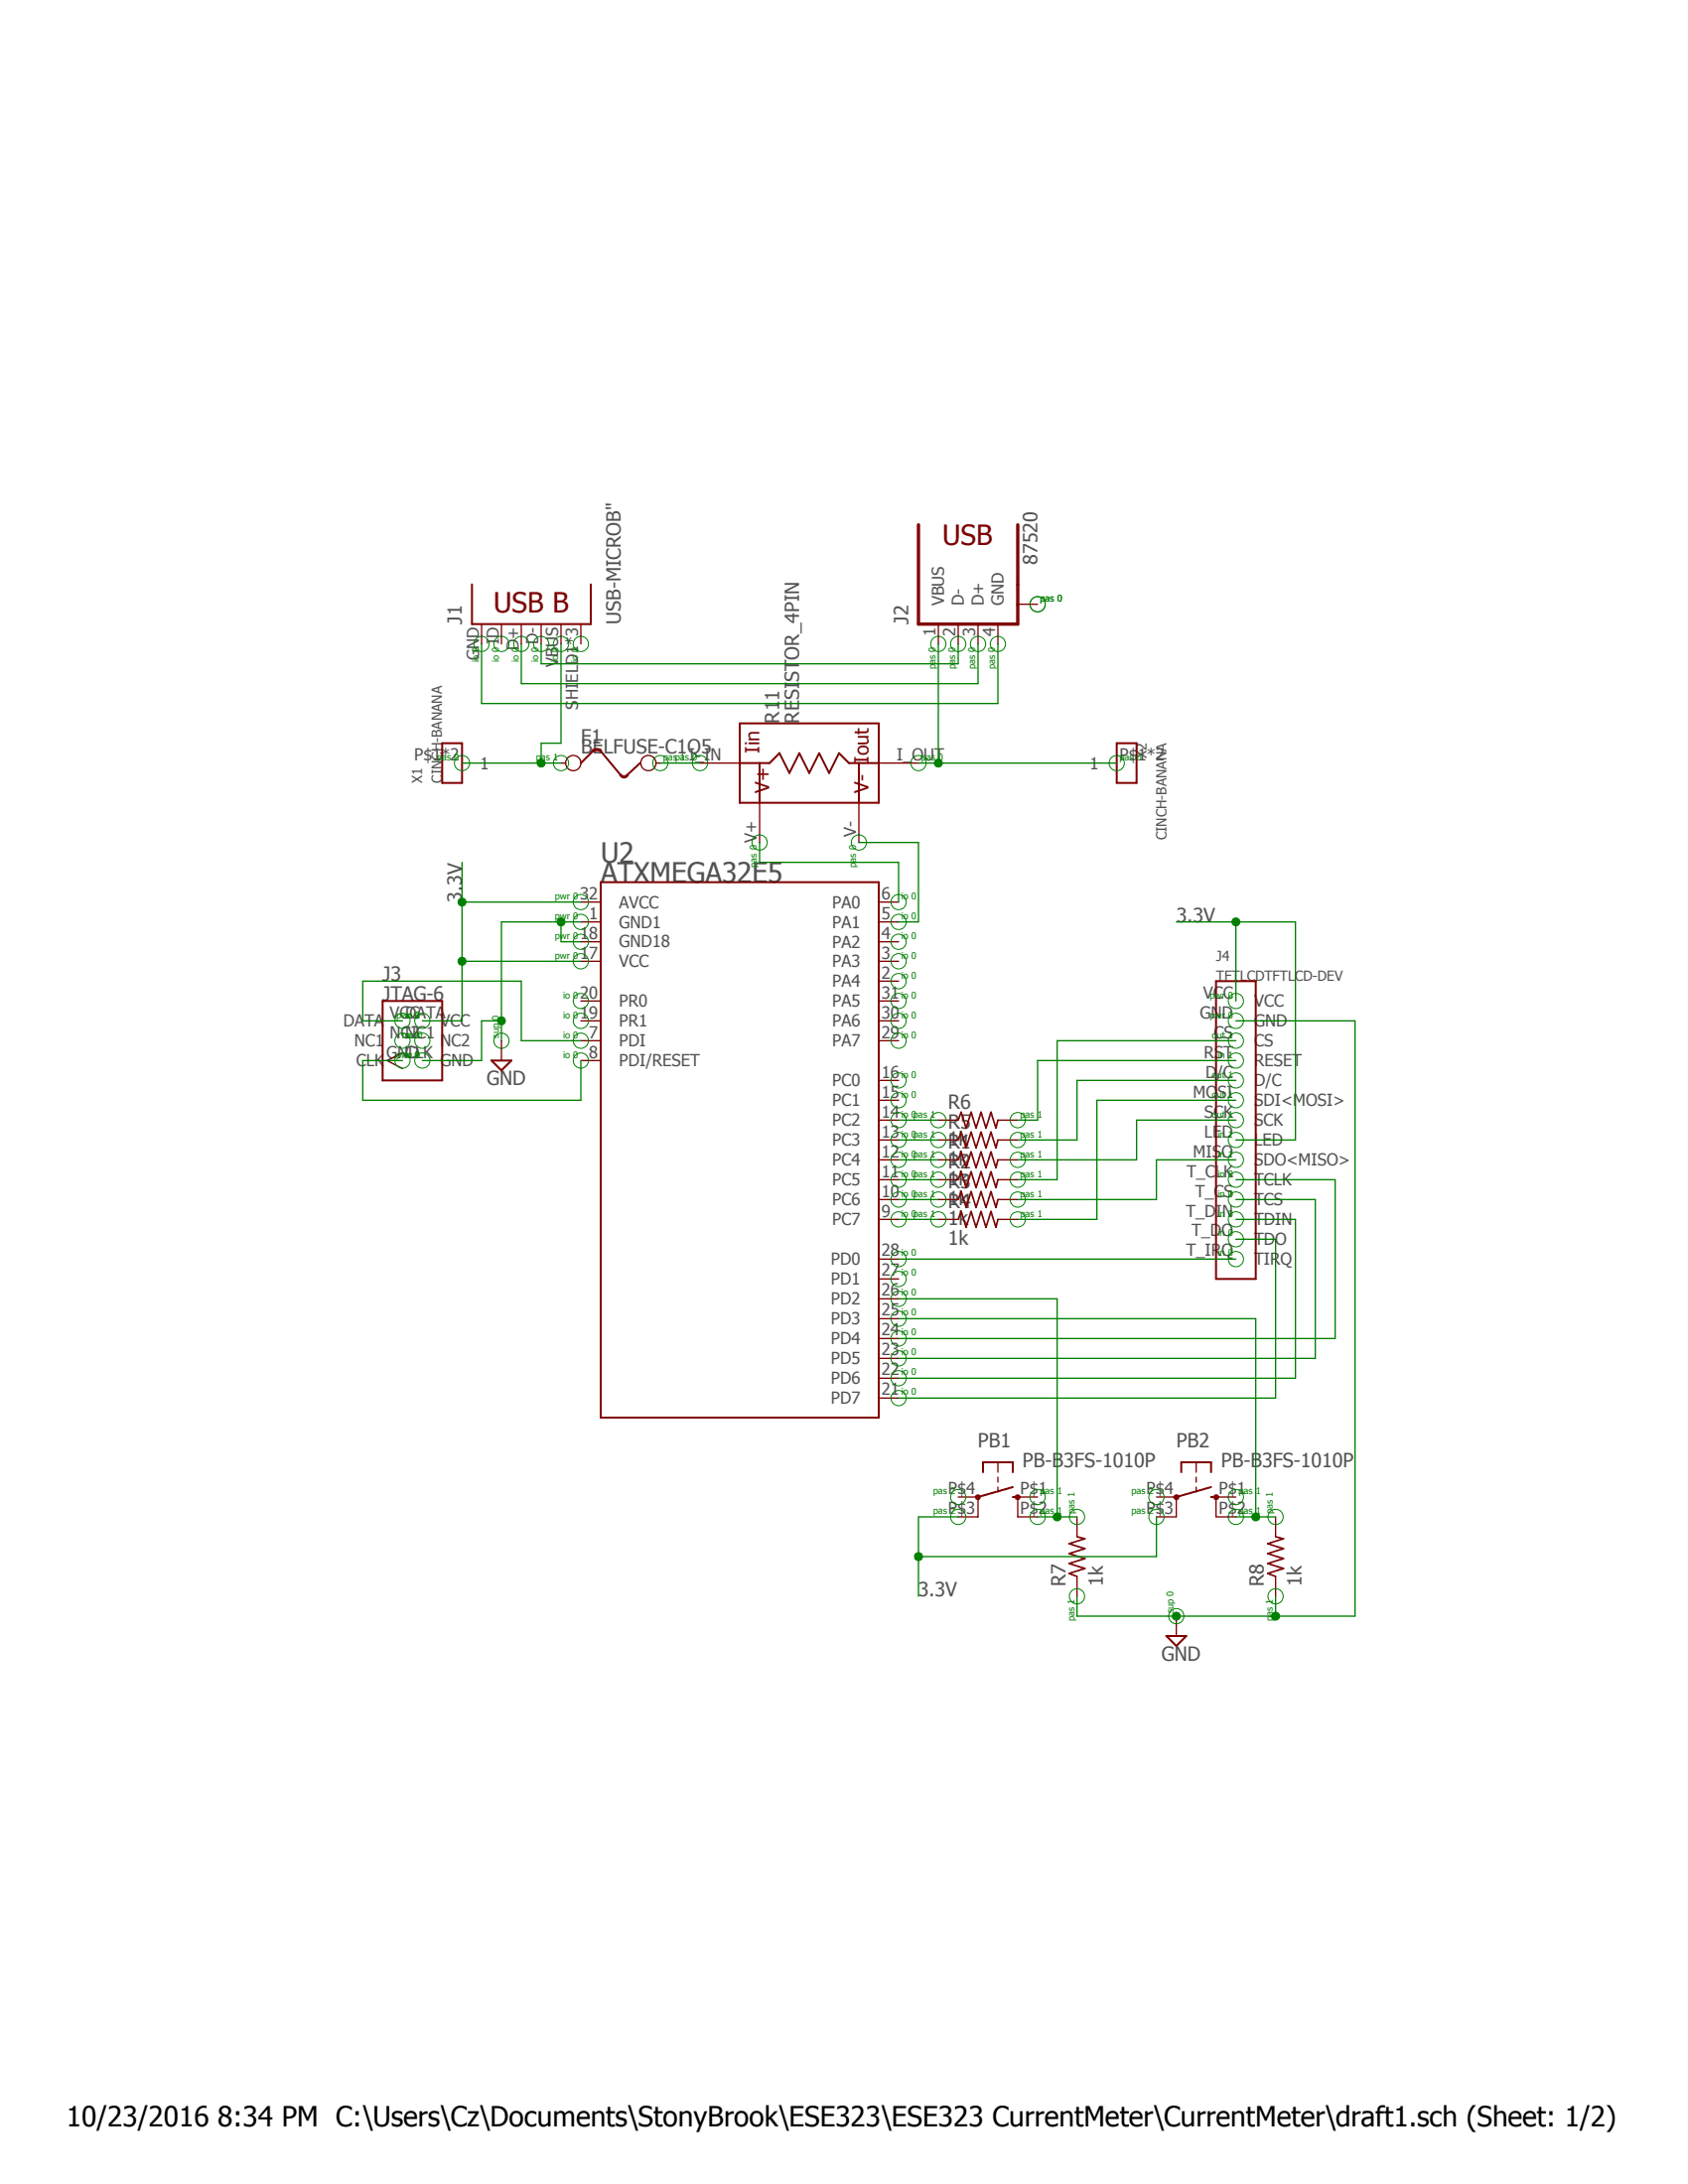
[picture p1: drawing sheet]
<svg xmlns="http://www.w3.org/2000/svg" width="216mm" height="279mm" viewBox="0 0 216 279" stroke-linecap="round" stroke-linejoin="round" font-family="sans-serif">
<path d="M43.8 63.4l130.4 149.7M174.2 63.4l-130.4 149.7" fill="none" stroke="#fff" stroke-width=".13"/>
<g fill="none" stroke="#800000" stroke-width=".17">
<path d="M74.3 115.4h2.5M74.3 117.9h2.5M112.4 115.4h2.5M112.4 117.9h2.5M64.1 133.1v2.6M74.3 120.5h2.5M74.3 123h2.5M74.3 128.1h2.5M74.3 130.6h2.5M74.3 133.1h2.5M74.3 135.7h2.5M112.4 120.5h2.5"/>
<path d="M112.4 123h2.5M112.4 125.5h2.5M112.4 128.1h2.5M112.4 130.6h2.5M112.4 133.1h2.5M112.4 138.2h2.5M112.4 140.8h2.5M112.4 143.3h2.5M112.4 145.8h2.5M112.4 148.4h2.5M112.4 150.9h2.5M112.4 153.5h2.5"/>
<path d="M112.4 156h2.5M120 143.3h2.6M120 145.8h2.6M120 148.4h2.6M120 150.9h2.6M120 153.5h2.6M120 156h2.6M127.6 143.3h2.6M127.6 145.8h2.6M127.6 148.4h2.6M127.6 150.9h2.6M127.6 153.5h2.6"/>
<path d="M127.6 156h2.6M112.4 173.8h2.5M112.4 171.2h2.5M112.4 161.1h2.5M112.4 163.6h2.5M112.4 166.2h2.5M112.4 168.7h2.5M112.4 178.9h2.5M112.4 176.3h2.5M125.1 191.5v2.6M127.6 187.1v1.2M127.6 189v.6"/>
<path d="M127.6 190.2v.7M130.2 191.5v2.6"/>
</g>
<path d="M76.8 112.9h35.6v68.5h-35.6zM62.9 135.7h2.5l-1.3 1.2zM125.7 188.3v-1.2h3.8v1.2M129.5 191.5h.7M129.5 190.2l-4.4 1.3" fill="none" stroke="#800000" stroke-width=".25"/>
<path d="M122.6 156l.3-1 .7 2 .6-2 .6 2 .7-2 .6 2 .6-2 .7 2 .2-1M122.6 153.5l.3-1.1 .7 2.1 .6-2.1 .6 2.1 .7-2.1 .6 2.1 .6-2.1 .7 2.1 .2-1M122.6 150.9l.3-1 .7 2 .6-2 .6 2 .7-2 .6 2 .6-2 .7 2 .2-1M122.6 148.4l.3-1 .7 2 .6-2 .6 2 .7-2 .6 2 .6-2 .7 2 .2-1M122.6 145.8l.3-1 .7 2.1 .6-2.1 .6 2.1 .7-2.1 .6 2.1 .6-2.1 .7 2.1 .2-1.1M122.6 143.3l.3-1 .7 2 .6-2 .6 2 .7-2 .6 2 .6-2 .7 2 .2-1" fill="none" stroke="#800000" stroke-width=".21"/>
<path d="M124.8 191.3l.3-.1 .2 .1 .1 .2-.1 .3-.2 .1-.3-.1v-.3z" fill-rule="evenodd" fill="#800000"/>
<path d="M124.8 191.3l.3-.1 .2 .1 .1 .2-.1 .3-.2 .1-.3-.1v-.3z" fill="none" stroke="#800000" stroke-width=".13"/>
<path d="M129.9 191.3l.3-.1 .2 .1 .1 .2-.1 .3-.2 .1-.3-.1-.1-.3z" fill-rule="evenodd" fill="#800000"/>
<path d="M129.9 191.3l.3-.1 .2 .1 .1 .2-.1 .3-.2 .1-.3-.1-.1-.3z" fill="none" stroke="#800000" stroke-width=".13"/>
<path d="M122.6 191.5h2.5M122.6 194.1h2.5M130.2 191.5h2.5M130.2 194.1h2.5M150.5 191.5v2.6M153 187.1v1.2M153 189v.6M153 190.2v.7M155.5 191.5v2.6" fill="none" stroke="#800000" stroke-width=".17"/>
<path d="M151.1 188.3v-1.2h3.8v1.2M154.9 191.5h.6M154.9 190.2l-4.4 1.3" fill="none" stroke="#800000" stroke-width=".25"/>
<path d="M150.2 191.3l.3-.1 .2 .1 .1 .2-.1 .3-.2 .1-.3-.1-.1-.3z" fill-rule="evenodd" fill="#800000"/>
<path d="M150.2 191.3l.3-.1 .2 .1 .1 .2-.1 .3-.2 .1-.3-.1-.1-.3z" fill="none" stroke="#800000" stroke-width=".13"/>
<path d="M155.3 191.3l.2-.1 .3 .1 .1 .2-.1 .3-.3 .1-.2-.1-.1-.3z" fill-rule="evenodd" fill="#800000"/>
<path d="M155.3 191.3l.2-.1 .3 .1 .1 .2-.1 .3-.3 .1-.2-.1-.1-.3z" fill="none" stroke="#800000" stroke-width=".13"/>
<g fill="none" stroke="#800000" stroke-width=".17">
<path d="M89.5 97.6h5.1M112.4 97.6h5.1M97.2 102.7v5.1M109.9 102.7v5.1M137.8 194.1v2.5M147.9 191.5h2.6M147.9 194.1h2.6M155.5 191.5h2.6M155.5 194.1h2.6M163.2 194.1v2.5M137.8 201.7v2.5M150.5 206.8v2.5"/>
<path d="M163.2 201.7v2.5"/>
</g>
<path d="M75.8 96.1l-1.5 1.5M76.8 96.1l2.6 3M81.9 97.6l-1.6 1.5M94.6 92.5h17.8v10.2h-17.8zM94.6 97.6h3.8l1.3-1.2 1.3 2.5 1.2-2.5 1.3 2.5 1.3-2.5 1.2 2.5 1.3-2.5 1.3 1.2h3.8M97.2 97.6v5.1M109.9 97.6v5.1M149.2 209.3h2.5l-1.2 1.3z" fill="none" stroke="#800000" stroke-width=".25"/>
<path d="M137.8 196.6l1 .2-2.1 .7 2.1 .6-2.1 .7 2.1 .6-2.1 .6 2.1 .7-2.1 .6 1.1 .4M163.2 196.6l1 .2-2.1 .7 2.1 .6-2.1 .7 2.1 .6-2.1 .6 2.1 .7-2.1 .6 1.1 .4" fill="none" stroke="#800000" stroke-width=".21"/>
<path d="M75.8 95.9l.5-.1v.2l-.2 .1-.2 .1-.2-.1z" fill-rule="evenodd" fill="#800000"/>
<path d="M75.8 95.9l.5-.1v.2l-.2 .1-.2 .1-.2-.1z" fill="none" stroke="#800000" stroke-width=".13"/>
<path d="M76.3 95.8l.6 .1 .1 .2-.2 .1-.2-.1-.3-.1z" fill-rule="evenodd" fill="#800000"/>
<path d="M76.3 95.8l.6 .1 .1 .2-.2 .1-.2-.1-.3-.1z" fill="none" stroke="#800000" stroke-width=".13"/>
<path d="M79.8 99.3l.4-.2h.2l-.4 .4h-.2z" fill-rule="evenodd" fill="#800000"/>
<path d="M79.8 99.3l.4-.2h.2l-.4 .4h-.2z" fill="none" stroke="#800000" stroke-width=".13"/>
<path d="M79.2 99.2l.3-.1 .1 .1 .2 .1v.2l-.3-.1z" fill-rule="evenodd" fill="#800000"/>
<path d="M79.2 99.2l.3-.1 .1 .1 .2 .1v.2l-.3-.1z" fill="none" stroke="#800000" stroke-width=".13"/>
<g fill="none" stroke="#800000" stroke-width=".17">
<path d="M61.6 79.8v2.6M64.1 79.8v2.6M66.7 79.8v2.6M69.2 79.8v2.6M71.8 79.8v2.6M74.3 79.8v2.6M120 79.8v2.6M122.6 79.8v2.6M125.1 79.8v2.6M127.6 79.8v2.6M130.2 77.3h2.5M71.8 97.6h.5"/>
<path d="M83.9 97.6h.6M51.5 134.7l-2 1 2 1"/>
<circle cx="73.3" cy="97.6" r=".98"/>
<circle cx="82.9" cy="97.6" r=".98"/>
</g>
<path d="M60.4 74.8v5h15.2v-5M56.6 95.1h2.5v5.1h-2.5zM142.8 95.1h2.6v5.1h-2.6zM48.9 128.1h7.7v10.1h-7.7zM155.5 125.5h5.1v38.1h-5.1z" fill="none" stroke="#800000" stroke-width=".25"/>
<path d="M117.5 67.1v12.7h12.7v-12.7" fill="none" stroke="#800000" stroke-width=".42"/>
<g fill="none" stroke="#008000" stroke-width=".13">
<circle cx="132.7" cy="77.3" r=".98"/>
<circle cx="59.1" cy="97.6" r=".98"/>
<circle cx="61.6" cy="82.4" r=".98"/>
<circle cx="64.1" cy="82.4" r=".98"/>
<circle cx="66.7" cy="82.4" r=".98"/>
<circle cx="69.2" cy="82.4" r=".98"/>
<circle cx="71.8" cy="97.6" r=".98"/>
<circle cx="71.8" cy="82.4" r=".98"/>
<circle cx="74.3" cy="82.4" r=".98"/>
<circle cx="84.5" cy="97.6" r=".98"/>
<circle cx="89.5" cy="97.6" r=".98"/>
<circle cx="117.5" cy="97.6" r=".98"/>
<circle cx="120" cy="82.4" r=".98"/>
<circle cx="122.6" cy="82.4" r=".98"/>
<circle cx="125.1" cy="82.4" r=".98"/>
<circle cx="127.6" cy="82.4" r=".98"/>
<circle cx="142.8" cy="97.6" r=".98"/>
<circle cx="74.3" cy="115.4" r=".98"/>
<circle cx="74.3" cy="117.9" r=".98"/>
<circle cx="97.2" cy="107.8" r=".98"/>
<circle cx="109.9" cy="107.8" r=".98"/>
<circle cx="114.9" cy="115.4" r=".98"/>
<circle cx="114.9" cy="117.9" r=".98"/>
<circle cx="51.5" cy="133.1" r=".98"/>
<circle cx="51.5" cy="135.7" r=".98"/>
<circle cx="51.5" cy="130.6" r=".98"/>
<circle cx="54" cy="133.1" r=".98"/>
<circle cx="54" cy="135.7" r=".98"/>
<circle cx="54" cy="130.6" r=".98"/>
<circle cx="64.1" cy="133.1" r=".98"/>
<circle cx="74.3" cy="133.1" r=".98"/>
<circle cx="74.3" cy="120.5" r=".98"/>
<circle cx="74.3" cy="135.7" r=".98"/>
<circle cx="74.3" cy="123" r=".98"/>
<circle cx="74.3" cy="130.6" r=".98"/>
<circle cx="74.3" cy="128.1" r=".98"/>
<circle cx="114.9" cy="133.1" r=".98"/>
<circle cx="114.9" cy="138.2" r=".98"/>
<circle cx="114.9" cy="125.5" r=".98"/>
<circle cx="114.9" cy="120.5" r=".98"/>
<circle cx="114.9" cy="123" r=".98"/>
<circle cx="114.9" cy="130.6" r=".98"/>
<circle cx="114.9" cy="128.1" r=".98"/>
<circle cx="158.1" cy="133.1" r=".98"/>
<circle cx="158.1" cy="138.2" r=".98"/>
<circle cx="158.1" cy="135.7" r=".98"/>
<circle cx="158.1" cy="130.6" r=".98"/>
<circle cx="158.1" cy="128.1" r=".98"/>
<circle cx="114.9" cy="145.8" r=".98"/>
<circle cx="114.9" cy="150.9" r=".98"/>
<circle cx="114.9" cy="148.4" r=".98"/>
<circle cx="114.9" cy="143.3" r=".98"/>
<circle cx="114.9" cy="156" r=".98"/>
<circle cx="114.9" cy="153.5" r=".98"/>
<circle cx="114.9" cy="140.8" r=".98"/>
<circle cx="120" cy="145.8" r=".98"/>
<circle cx="120" cy="150.9" r=".98"/>
<circle cx="120" cy="148.4" r=".98"/>
<circle cx="120" cy="143.3" r=".98"/>
<circle cx="120" cy="156" r=".98"/>
<circle cx="120" cy="153.5" r=".98"/>
<circle cx="130.2" cy="150.9" r=".98"/>
<circle cx="130.2" cy="145.8" r=".98"/>
<circle cx="130.2" cy="148.4" r=".98"/>
<circle cx="130.2" cy="143.3" r=".98"/>
<circle cx="130.2" cy="156" r=".98"/>
<circle cx="130.2" cy="153.5" r=".98"/>
<circle cx="158.1" cy="150.9" r=".98"/>
<circle cx="158.1" cy="145.8" r=".98"/>
<circle cx="158.1" cy="158.5" r=".98"/>
<circle cx="158.1" cy="148.4" r=".98"/>
<circle cx="158.1" cy="143.3" r=".98"/>
<circle cx="158.1" cy="156" r=".98"/>
<circle cx="158.1" cy="153.5" r=".98"/>
<circle cx="158.1" cy="140.8" r=".98"/>
<circle cx="114.9" cy="176.3" r=".98"/>
<circle cx="114.9" cy="171.2" r=".98"/>
<circle cx="114.9" cy="163.6" r=".98"/>
<circle cx="114.9" cy="161.1" r=".98"/>
<circle cx="114.9" cy="173.8" r=".98"/>
<circle cx="114.9" cy="168.7" r=".98"/>
<circle cx="114.9" cy="178.9" r=".98"/>
<circle cx="114.9" cy="166.2" r=".98"/>
<circle cx="158.1" cy="161.1" r=".98"/>
<circle cx="122.6" cy="191.5" r=".98"/>
<circle cx="122.6" cy="194.1" r=".98"/>
<circle cx="132.7" cy="191.5" r=".98"/>
<circle cx="132.7" cy="194.1" r=".98"/>
<circle cx="137.7" cy="194.1" r=".98"/>
<circle cx="147.9" cy="194.1" r=".98"/>
<circle cx="147.9" cy="191.5" r=".98"/>
<circle cx="158.1" cy="194.1" r=".98"/>
<circle cx="158.1" cy="191.5" r=".98"/>
<circle cx="163.1" cy="194.1" r=".98"/>
<circle cx="137.7" cy="204.2" r=".98"/>
<circle cx="150.4" cy="206.8" r=".98"/>
<circle cx="163.1" cy="204.2" r=".98"/>
</g>
<path d="M71.8 117.9v2.6h2.5M74.3 117.9h-10.2v15.2M51.5 130.6h-5.1v-5.1h20.3v7.6h7.6M51.5 135.7h-5.1v5.1h27.9v-5.1" fill="none" stroke="#008000" stroke-width=".17"/>
<circle cx="71.8" cy="117.9" r=".51" fill="#008000"/>
<circle cx="71.8" cy="117.9" r=".51" fill="none" stroke="#008000" stroke-width=".13"/>
<path d="M64.1 130.6h-2.5v5.1h-7.6" fill="none" stroke="#008000" stroke-width=".17"/>
<circle cx="64.1" cy="130.6" r=".51" fill="#008000"/>
<circle cx="64.1" cy="130.6" r=".51" fill="none" stroke="#008000" stroke-width=".13"/>
<path d="M137.8 204.2v2.6h25.4" fill="none" stroke="#008000" stroke-width=".17"/>
<circle cx="150.4" cy="206.8" r=".51" fill="#008000"/>
<circle cx="150.4" cy="206.8" r=".51" fill="none" stroke="#008000" stroke-width=".13"/>
<path d="M158.1 130.6h15.2v76.2h-10.1v-2.6" fill="none" stroke="#008000" stroke-width=".17"/>
<circle cx="163.1" cy="206.8" r=".51" fill="#008000"/>
<circle cx="163.1" cy="206.8" r=".51" fill="none" stroke="#008000" stroke-width=".13"/>
<g fill="none" stroke="#008000" stroke-width=".17">
<path d="M158.1 133.1h-22.9v17.8h-5M158.1 135.7h-25.4v7.6h-2.5M158.1 138.2h-20.3v7.6h-7.6M114.9 156h5.1M114.9 153.5h5.1M114.9 150.9h5.1M114.9 148.4h5.1M114.9 143.3h5.1M114.9 145.8h5.1M158.1 140.8h-17.8v15.2h-10.1M158.1 156h7.6v20.3h-50.8M158.1 148.4h-10.2v5.1h-17.7"/>
<path d="M158.1 153.5h10.1v20.3h-53.3M158.1 150.9h12.7v20.3h-55.9M158.1 143.3h-12.7v5.1h-15.2M158.1 158.5h5.1v20.4h-48.3M114.9 161.1h43.2M135.2 166.2v27.9M132.7 194.1h5.1"/>
</g>
<circle cx="135.2" cy="194.1" r=".51" fill="#008000"/>
<circle cx="135.2" cy="194.1" r=".51" fill="none" stroke="#008000" stroke-width=".13"/>
<path d="M114.9 166.2h20.3M160.6 168.7v25.4M158.1 194.1h5.1" fill="none" stroke="#008000" stroke-width=".17"/>
<circle cx="160.6" cy="194.1" r=".51" fill="#008000"/>
<circle cx="160.6" cy="194.1" r=".51" fill="none" stroke="#008000" stroke-width=".13"/>
<path d="M59.1 97.6h12.7M71.8 82.4v12.7h-2.6v2.5M97.2 107.8v2.5h17.7v5.1M109.9 107.8h7.6v10.1h-2.6M114.9 168.7h45.7" fill="none" stroke="#008000" stroke-width=".17"/>
<circle cx="69.2" cy="97.6" r=".51" fill="#008000"/>
<circle cx="69.2" cy="97.6" r=".51" fill="none" stroke="#008000" stroke-width=".13"/>
<path d="M61.6 82.4v7.6h66v-7.6M66.7 82.4v5.1h58.4v-5.1M69.2 82.4v2.5h53.4v-2.5M84.5 97.6h5M117.5 97.6h25.3M120 82.4v15.2" fill="none" stroke="#008000" stroke-width=".17"/>
<circle cx="120" cy="97.6" r=".51" fill="#008000"/>
<circle cx="120" cy="97.6" r=".51" fill="none" stroke="#008000" stroke-width=".13"/>
<path d="M122.6 194.1h-5.1v10.1M147.9 194.1v5h-30.4" fill="none" stroke="#008000" stroke-width=".17"/>
<circle cx="117.5" cy="199.1" r=".51" fill="#008000"/>
<circle cx="117.5" cy="199.1" r=".51" fill="none" stroke="#008000" stroke-width=".13"/>
<path d="M150.5 117.9h15.2v27.9h-7.6M158.1 117.9v10.2" fill="none" stroke="#008000" stroke-width=".17"/>
<circle cx="158.1" cy="117.9" r=".51" fill="#008000"/>
<circle cx="158.1" cy="117.9" r=".51" fill="none" stroke="#008000" stroke-width=".13"/>
<path d="M74.3 123h-15.2v7.6h-5.1" fill="none" stroke="#008000" stroke-width=".17"/>
<circle cx="59.1" cy="123" r=".51" fill="#008000"/>
<circle cx="59.1" cy="123" r=".51" fill="none" stroke="#008000" stroke-width=".13"/>
<path d="M59.1 110.3v12.7M59.1 115.4h15.2" fill="none" stroke="#008000" stroke-width=".17"/>
<circle cx="59.1" cy="115.4" r=".51" fill="#008000"/>
<circle cx="59.1" cy="115.4" r=".51" fill="none" stroke="#008000" stroke-width=".13"/>
<g font-size="3.6" fill="#800000">
<text x="120.5" y="69.7">USB</text>
<text x="63.1" y="78.3">USB B</text>
</g>
<g font-size="3.6" fill="#505050">
<text x="76.8" y="110.3">U2</text>
<text x="76.8" y="112.8">ATXMEGA32E5</text>
</g>
<text font-size="3.6" x="8.5" y="272">10/23/2016 8:34 PM C:\Users\Cz\Documents\StonyBrook\ESE323\ESE323 CurrentMeter\CurrentMeter\draft1.sch (Sheet: 1/2)</text>
<g font-size="2.5" fill="#505050">
<text x="132.7" y="72.2" transform="rotate(-90 132.7 72.2)">87520</text>
<text x="59.1" y="79.8" transform="rotate(-90 59.1 79.8)">J1</text>
<text x="79.4" y="79.8" transform="rotate(-90 79.4 79.8)">USB-MICROB&quot;</text>
<text x="116.2" y="79.8" transform="rotate(-90 116.2 79.8)">J2</text>
<text x="74.3" y="95.1">F1</text>
<text x="99.7" y="92.5" transform="rotate(-90 99.7 92.5)">R11</text>
<text x="102.2" y="92.5" transform="rotate(-90 102.2 92.5)">RESISTOR_4PIN</text>
<text x="74.3" y="96.3">BELFUSE-C1Q5</text>
<text x="59.1" y="115.4" transform="rotate(-90 59.1 115.4)">3.3V</text>
<text x="150.5" y="117.9">3.3V</text>
<text x="48.9" y="125.5">J3</text>
<text x="48.9" y="128.1">JTAG-6</text>
<text x="62.3" y="138.9">GND</text>
<text x="121.3" y="141.8">R6</text>
<text x="121.3" y="149.1">1k</text>
<text x="121.3" y="146.6">1k</text>
<text x="121.3" y="149.4">R2</text>
<text x="121.3" y="146.9">R1</text>
<text x="121.3" y="144.3">R5</text>
<text x="121.3" y="154.2">1k</text>
<text x="121.3" y="151.7">1k</text>
<text x="121.3" y="154.5">R4</text>
<text x="121.3" y="152">R3</text>
<text x="121.3" y="159.3">1k</text>
<text x="121.3" y="156.8">1k</text>
<text x="125.1" y="185.2">PB1</text>
<text x="150.5" y="185.2">PB2</text>
<text x="130.8" y="187.7">PB-B3FS-1010P</text>
<text x="156.2" y="187.7">PB-B3FS-1010P</text>
<text x="136.3" y="203" transform="rotate(-90 136.3 203)">R7</text>
<text x="141.1" y="203" transform="rotate(-90 141.1 203)">1k</text>
<text x="161.7" y="203" transform="rotate(-90 161.7 203)">R8</text>
<text x="166.5" y="203" transform="rotate(-90 166.5 203)">1k</text>
<text x="117.5" y="204.2">3.3V</text>
<text x="148.6" y="212.5">GND</text>
</g>
<g font-size="2.5" fill="#800000">
<text x="97.2" y="96.3" transform="rotate(-90 97.2 96.3)">Iin</text>
<text x="98.4" y="101.4" transform="rotate(-90 98.4 101.4)">V+</text>
<text x="111.1" y="101.4" transform="rotate(-90 111.1 101.4)">V-</text>
<text x="111.1" y="97.6" transform="rotate(-90 111.1 97.6)">Iout</text>
</g>
<g font-size="2.1" fill="#505050">
<text x="120.8" y="77.5" transform="rotate(-90 120.8 77.5)">VBUS</text>
<text x="123.3" y="77.5" transform="rotate(-90 123.3 77.5)">D-</text>
<text x="125.8" y="77.5" transform="rotate(-90 125.8 77.5)">D+</text>
<text x="128.4" y="77.5" transform="rotate(-90 128.4 77.5)">GND</text>
<text x="63.8" y="82.4" transform="rotate(-90 63.8 82.4)">ID</text>
<text x="66.3" y="83.2" transform="rotate(-90 66.3 83.2)">D+</text>
<text x="68.9" y="82.4" transform="rotate(-90 68.9 82.4)">D-</text>
<text x="119.6" y="81.3" transform="rotate(-90 119.6 81.3)">1</text>
<text x="122.2" y="81.3" transform="rotate(-90 122.2 81.3)">2</text>
<text x="124.7" y="81.3" transform="rotate(-90 124.7 81.3)">3</text>
<text x="127.3" y="81.3" transform="rotate(-90 127.3 81.3)">4</text>
<text x="61.3" y="84.4" transform="rotate(-90 61.3 84.4)">GND</text>
<text x="71.4" y="85.3" transform="rotate(-90 71.4 85.3)">VBUS</text>
<text x="74" y="90.7" transform="rotate(-90 74 90.7)">SHIELD1*3</text>
<text x="53" y="97.3">P$1*2</text>
<text x="61.4" y="98.4">1</text>
<text x="88.1" y="97.3">I_IN</text>
<text x="114.7" y="97.3">I_OUT</text>
<text x="139.4" y="98.4">1</text>
<text x="143.2" y="97.3">P$1*2</text>
<text x="96.8" y="107.8" transform="rotate(-90 96.8 107.8)">V+</text>
<text x="109.5" y="107.1" transform="rotate(-90 109.5 107.1)">V-</text>
<text x="74.2" y="115">32</text>
<text x="75.3" y="117.6">1</text>
<text x="79.2" y="116.1">AVCC</text>
<text x="79.2" y="118.7">GND1</text>
<text x="106.5" y="116.1">PA0</text>
<text x="106.5" y="118.7">PA1</text>
<text x="112.7" y="115">6</text>
<text x="112.7" y="117.6">5</text>
<text x="74.2" y="120.1">18</text>
<text x="74.2" y="122.6">17</text>
<text x="79.2" y="121.2">GND18</text>
<text x="79.2" y="123.8">VCC</text>
<text x="106.5" y="121.2">PA2</text>
<text x="106.5" y="123.8">PA3</text>
<text x="112.7" y="120.1">4</text>
<text x="112.7" y="122.6">3</text>
<text x="112.7" y="125.2">2</text>
<text x="43.9" y="131.4">DATA</text>
<text x="49.8" y="130.3">VCC</text>
<text x="51.8" y="130.3">DATA</text>
<text x="56.3" y="131.4">VCC</text>
<text x="74.2" y="127.7">20</text>
<text x="74.2" y="130.3">19</text>
<text x="79.2" y="128.8">PR0</text>
<text x="79.2" y="131.4">PR1</text>
<text x="106.5" y="126.3">PA4</text>
<text x="106.5" y="128.8">PA5</text>
<text x="106.5" y="131.4">PA6</text>
<text x="112.7" y="127.7">31</text>
<text x="112.7" y="130.3">30</text>
<text x="153.5" y="130.3">GND</text>
<text x="153.9" y="127.7">VCC</text>
<text x="160.4" y="128.8">VCC</text>
<text x="160.4" y="131.4">GND</text>
<text x="45.3" y="133.9">NC1</text>
<text x="45.6" y="136.5">CLK</text>
<text x="49.4" y="135.3">GND</text>
<text x="49.8" y="132.8">NC2</text>
<text x="51.8" y="132.8">NC1</text>
<text x="51.8" y="135.3">CLK</text>
<text x="56.3" y="136.5">GND</text>
<text x="56.3" y="133.9">NC2</text>
<text x="75.3" y="132.8">7</text>
<text x="75.3" y="135.3">8</text>
<text x="79.2" y="133.9">PDI</text>
<text x="79.2" y="136.5">PDI/RESET</text>
<text x="106.5" y="133.9">PA7</text>
<text x="112.7" y="132.8">29</text>
<text x="112.7" y="137.9">16</text>
<text x="154" y="135.3">RST</text>
<text x="154.2" y="137.9">D/C</text>
<text x="155.3" y="132.8">CS</text>
<text x="160.4" y="133.9">CS</text>
<text x="160.4" y="136.5">RESET</text>
<text x="106.5" y="139">PC0</text>
<text x="106.5" y="141.5">PC1</text>
<text x="112.7" y="140.4">15</text>
<text x="112.7" y="142.9">14</text>
<text x="152.6" y="140.4">MOSI</text>
<text x="154" y="142.9">SCK</text>
<text x="160.4" y="139">D/C</text>
<text x="160.4" y="141.5">SDI&lt;MOSI&gt;</text>
<text x="106.5" y="144.1">PC2</text>
<text x="106.5" y="146.6">PC3</text>
<text x="106.5" y="149.1">PC4</text>
<text x="112.7" y="145.5">13</text>
<text x="112.7" y="148">12</text>
<text x="152.6" y="148">MISO</text>
<text x="154" y="145.5">LED</text>
<text x="160.4" y="144.1">SCK</text>
<text x="160.4" y="146.6">LED</text>
<text x="160.4" y="149.1">SDO&lt;MISO&gt;</text>
<text x="106.5" y="151.7">PC5</text>
<text x="106.5" y="154.2">PC6</text>
<text x="112.7" y="150.6">11</text>
<text x="112.7" y="153.1">10</text>
<text x="112.7" y="155.6">9</text>
<text x="151.7" y="155.6">T_DIN</text>
<text x="151.8" y="150.6">T_CLK</text>
<text x="152.9" y="153.1">T_CS</text>
<text x="160.4" y="151.7">TCLK</text>
<text x="160.4" y="154.2">TCS</text>
<text x="106.3" y="161.8">PD0</text>
<text x="106.5" y="156.8">PC7</text>
<text x="112.7" y="160.7">28</text>
<text x="151.8" y="160.7">T_IRQ</text>
<text x="152.4" y="158.2">T_DO</text>
<text x="160.4" y="156.8">TDIN</text>
<text x="160.4" y="159.3">TDO</text>
<text x="160.4" y="161.8">TIRQ</text>
<text x="106.3" y="164.4">PD1</text>
<text x="106.3" y="166.9">PD2</text>
<text x="112.7" y="163.3">27</text>
<text x="112.7" y="165.8">26</text>
<text x="106.3" y="172">PD4</text>
<text x="106.3" y="169.4">PD3</text>
<text x="112.7" y="173.4">23</text>
<text x="112.7" y="170.9">24</text>
<text x="112.7" y="168.3">25</text>
<text x="106.3" y="174.5">PD5</text>
<text x="106.3" y="179.6">PD7</text>
<text x="106.3" y="177.1">PD6</text>
<text x="112.7" y="178.5">21</text>
<text x="112.7" y="175.9">22</text>
<text x="121.3" y="191.2">P$4</text>
<text x="130.5" y="191.2">P$1</text>
<text x="146.6" y="191.2">P$4</text>
<text x="155.9" y="191.2">P$1</text>
<text x="121.3" y="193.7">P$3</text>
<text x="130.5" y="193.7">P$2</text>
<text x="146.6" y="193.7">P$3</text>
<text x="155.9" y="193.7">P$2</text>
</g>
<g font-size="1.8" fill="#505050">
<text x="54" y="100.2" transform="rotate(-90 54 100.2)">X1</text>
<text x="56.5" y="100.2" transform="rotate(-90 56.5 100.2)">CINCH-BANANA</text>
<text x="146.7" y="97.1" transform="rotate(-90 146.7 97.1)">X2</text>
<text x="149.2" y="107.5" transform="rotate(-90 149.2 107.5)">CINCH-BANANA</text>
<text x="155.5" y="123">J4</text>
<text x="155.5" y="125.5">TFTLCDTFTLCD-DEV</text>
</g>
<g font-size="1.2" fill="#008000">
<text x="133" y="77">pas 0</text>
<text x="61.3" y="84.6" transform="rotate(-90 61.3 84.6)">io 0</text>
<text x="63.8" y="84.6" transform="rotate(-90 63.8 84.6)">io 0</text>
<text x="66.3" y="84.6" transform="rotate(-90 66.3 84.6)">io 0</text>
<text x="68.9" y="84.6" transform="rotate(-90 68.9 84.6)">io 0</text>
<text x="71.4" y="84.6" transform="rotate(-90 71.4 84.6)">io 0</text>
<text x="74" y="84.6" transform="rotate(-90 74 84.6)">io 0</text>
<text x="119.6" y="85.6" transform="rotate(-90 119.6 85.6)">pas 0</text>
<text x="122.2" y="85.6" transform="rotate(-90 122.2 85.6)">pas 0</text>
<text x="124.7" y="85.6" transform="rotate(-90 124.7 85.6)">pas 0</text>
<text x="127.3" y="85.6" transform="rotate(-90 127.3 85.6)">pas 0</text>
<text x="55.9" y="97.3">pas 0</text>
<text x="68.6" y="97.3">pas 1</text>
<text x="84.8" y="97.3">pas 1</text>
<text x="86.3" y="97.3">pas 0</text>
<text x="117.8" y="97.3">pas 0</text>
<text x="143.2" y="97.3">pas 0</text>
<text x="96.8" y="111" transform="rotate(-90 96.8 111)">pas 0</text>
<text x="109.5" y="111" transform="rotate(-90 109.5 111)">pas 0</text>
<text x="71" y="115">pwr 0</text>
<text x="71" y="117.6">pwr 0</text>
<text x="115.3" y="115">io 0</text>
<text x="115.3" y="117.6">io 0</text>
<text x="71" y="120.1">pwr 0</text>
<text x="71" y="122.6">pwr 0</text>
<text x="115.3" y="120.1">io 0</text>
<text x="115.3" y="122.6">io 0</text>
<text x="115.3" y="125.2">io 0</text>
<text x="50.7" y="130.3">pwr 0</text>
<text x="51.8" y="130.3">in 0</text>
<text x="72" y="127.7">io 0</text>
<text x="72" y="130.3">io 0</text>
<text x="115.3" y="127.7">io 0</text>
<text x="115.3" y="130.3">io 0</text>
<text x="154.8" y="127.7">pwr 0</text>
<text x="154.8" y="130.3">pwr 0</text>
<text x="50.7" y="135.3">pwr 0</text>
<text x="51.8" y="132.8">nc 0</text>
<text x="51.8" y="135.3">in 0</text>
<text x="63.8" y="132.8" transform="rotate(-90 63.8 132.8)">sup 0</text>
<text x="72" y="132.8">io 0</text>
<text x="72" y="135.3">io 0</text>
<text x="115.3" y="132.8">io 0</text>
<text x="115.3" y="137.9">io 0</text>
<text x="155" y="132.8">out 1</text>
<text x="155" y="137.9">out 1</text>
<text x="155.8" y="135.3">in 1</text>
<text x="115.3" y="140.4">io 0</text>
<text x="115.3" y="142.9">io 0pas 1</text>
<text x="130.5" y="142.9">pas 1</text>
<text x="155" y="140.4">out 1</text>
<text x="155" y="142.9">out 1</text>
<text x="115.3" y="145.5">io 0pas 1</text>
<text x="115.3" y="148">io 0pas 1</text>
<text x="130.5" y="148">pas 1</text>
<text x="130.5" y="145.5">pas 1</text>
<text x="155.8" y="145.5">in 1</text>
<text x="155.8" y="148">in 1</text>
<text x="115.3" y="150.6">io 0pas 1</text>
<text x="115.3" y="153.1">io 0pas 1</text>
<text x="115.3" y="155.6">io 0pas 1</text>
<text x="130.5" y="155.6">pas 1</text>
<text x="130.5" y="153.1">pas 1</text>
<text x="130.5" y="150.6">pas 1</text>
<text x="155.8" y="150.6">in 0</text>
<text x="155.8" y="153.1">in 0</text>
<text x="155.8" y="155.6">in 0</text>
<text x="115.3" y="160.7">io 0</text>
<text x="155.8" y="158.2">in 0</text>
<text x="155.8" y="160.7">in 0</text>
<text x="115.3" y="163.3">io 0</text>
<text x="115.3" y="165.8">io 0</text>
<text x="115.3" y="173.4">io 0</text>
<text x="115.3" y="170.9">io 0</text>
<text x="115.3" y="168.3">io 0</text>
<text x="115.3" y="178.5">io 0</text>
<text x="115.3" y="175.9">io 0</text>
<text x="119.3" y="191.2">pas 2</text>
<text x="133" y="191.2">pas 1</text>
<text x="144.7" y="191.2">pas 2</text>
<text x="158.4" y="191.2">pas 1</text>
<text x="119.3" y="193.7">pas 2</text>
<text x="133" y="193.7">pas 1</text>
<text x="137.4" y="193.7" transform="rotate(-90 137.4 193.7)">pas 1</text>
<text x="144.7" y="193.7">pas 2</text>
<text x="158.4" y="193.7">pas 1</text>
<text x="162.8" y="193.7" transform="rotate(-90 162.8 193.7)">pas 1</text>
<text x="137.4" y="207.4" transform="rotate(-90 137.4 207.4)">pas 1</text>
<text x="150.1" y="206.4" transform="rotate(-90 150.1 206.4)">sup 0</text>
<text x="162.8" y="207.4" transform="rotate(-90 162.8 207.4)">pas 1</text>
</g>
</svg>
